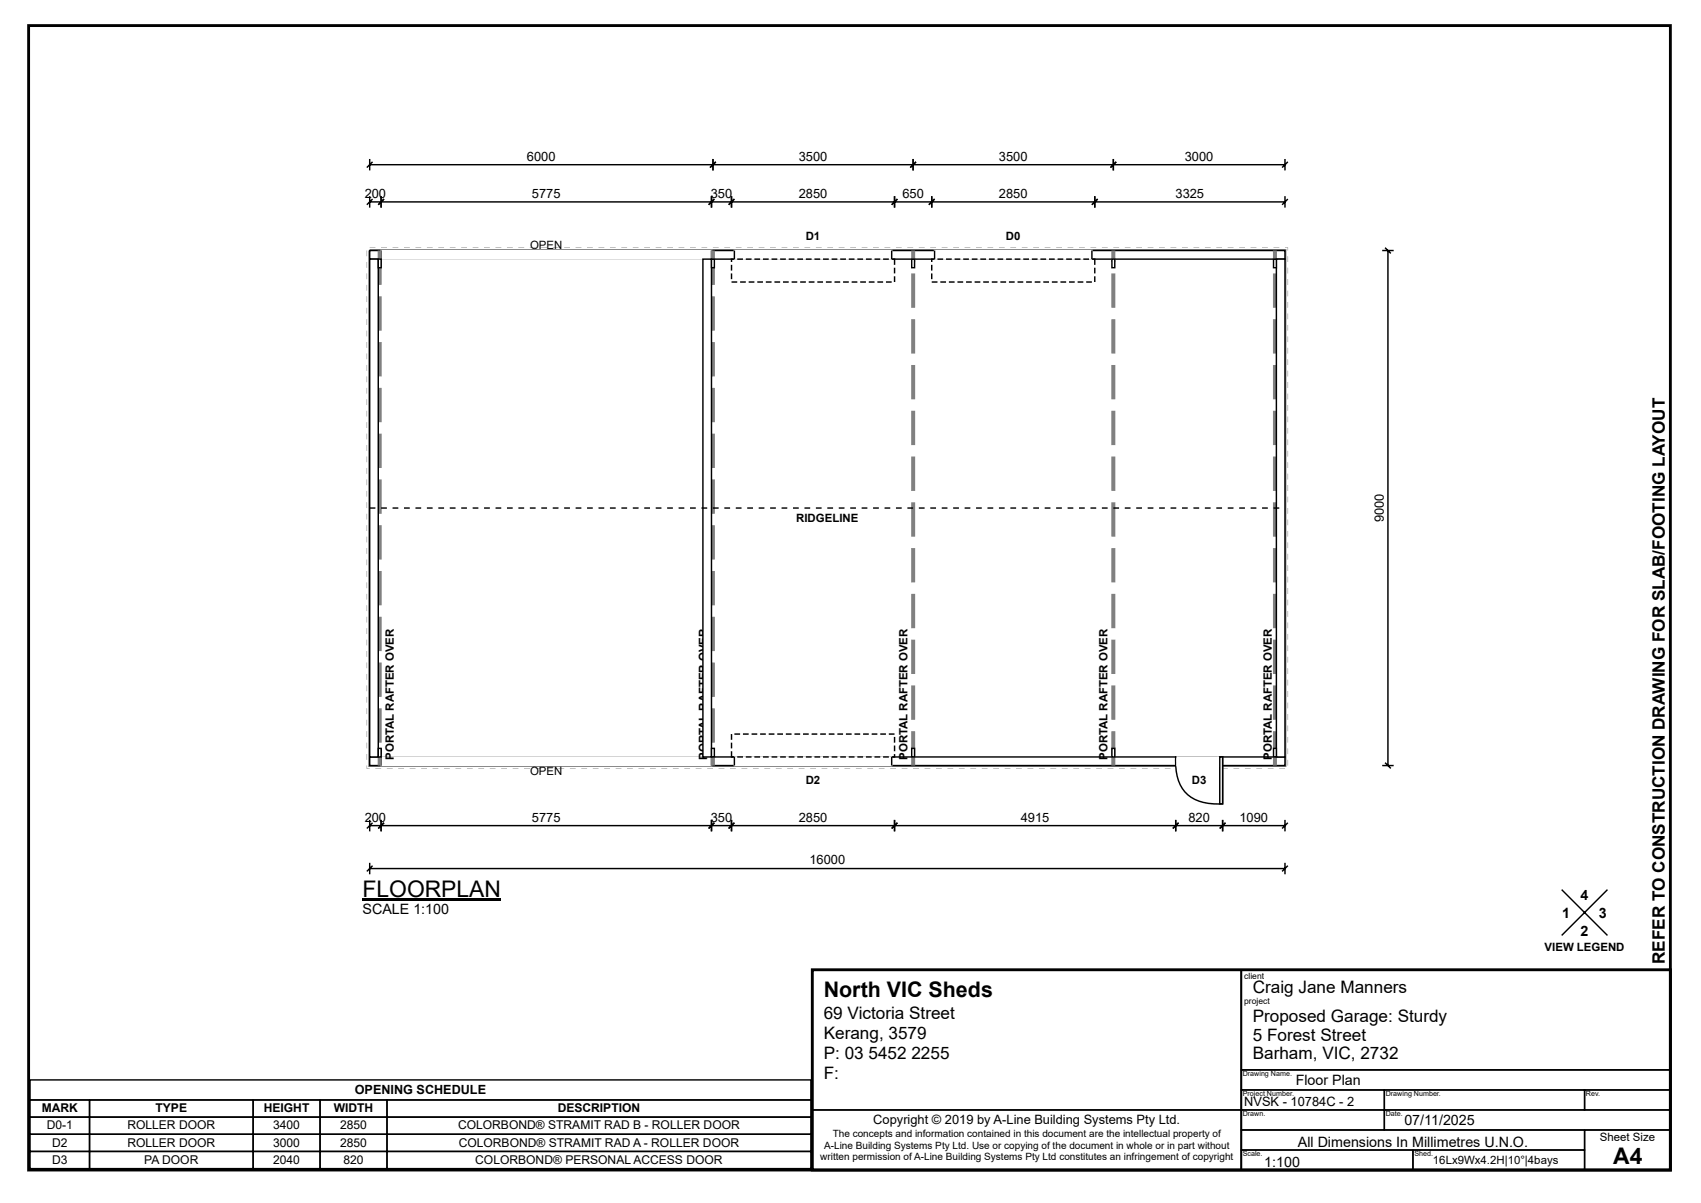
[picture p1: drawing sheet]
<svg xmlns="http://www.w3.org/2000/svg" width="297mm" height="210mm" viewBox="0 0 297 210" stroke-linecap="round" stroke-linejoin="round" font-family="sans-serif">
<path d="M5 4.5h287v200h-287zM142 169.5h150v35h-150z" fill="none" stroke="#000" stroke-width=".5"/>
<g fill="none" stroke="#000" stroke-width=".25">
<path d="M142 169.5h75v35h-75zM142 169.5h75v24.5h-75zM217 169.5h75v35h-75zM217 169.5h75v17.5h-75zM142 194h75v10.5h-75zM217 187h75v3.5h-75zM217 190.5h25v3.5h-25zM217 194h25v3.5h-25zM217 197.5h60v3.5h-60zM242 190.5h35v3.5h-35zM242 194h50v3.5h-50zM277 190.5h15v3.5h-15z"/>
<path d="M277 197.5h15v7h-15zM217 201h30v3.5h-30zM247 201h30v3.5h-30z"/>
</g>
<path d="M64.6 43.8h160v90h-160z" fill="#fff"/>
<path d="M64.6 43.8h160v90h-160z" fill="none" stroke="#808080" stroke-width=".5"/>
<path d="M64.6 43.2h1v.1h-1zM66.6 43.2h1v.1h-1zM68.6 43.2h1v.1h-1zM70.6 43.2h1v.1h-1zM72.6 43.2h1v.1h-1zM74.6 43.2h1v.1h-1zM76.6 43.2h1v.1h-1zM78.6 43.2h1v.1h-1zM80.6 43.2h1v.1h-1zM82.6 43.2h1v.1h-1zM84.6 43.2h1v.1h-1zM86.6 43.2h1v.1h-1zM88.6 43.2h1v.1h-1zM90.6 43.2h1v.1h-1zM92.6 43.2h1v.1h-1zM94.6 43.2h1v.1h-1zM96.6 43.2h1v.1h-1zM98.6 43.2h1v.1h-1zM100.6 43.2h1v.1h-1zM102.6 43.2h1v.1h-1zM104.6 43.2h1v.1h-1zM106.6 43.2h1v.1h-1zM108.6 43.2h1v.1h-1zM110.6 43.2h1v.1h-1zM112.6 43.2h1v.1h-1zM114.6 43.2h1v.1h-1zM116.6 43.2h1v.1h-1zM118.6 43.2h1v.1h-1zM120.6 43.2h1v.1h-1zM122.6 43.2h1v.1h-1zM124.6 43.2h1v.1h-1zM126.6 43.2h1v.1h-1zM128.6 43.2h1v.1h-1zM130.6 43.2h1v.1h-1zM132.6 43.2h1v.1h-1zM134.6 43.2h1v.1h-1zM136.6 43.2h1v.1h-1zM138.6 43.2h1v.1h-1zM140.6 43.2h1v.1h-1zM142.6 43.2h1v.1h-1zM144.6 43.2h1v.1h-1zM146.6 43.2h1v.1h-1zM148.6 43.2h1v.1h-1zM150.6 43.2h1v.1h-1zM152.6 43.2h1v.1h-1zM154.6 43.2h1v.1h-1zM156.6 43.2h1v.1h-1zM158.6 43.2h1v.1h-1zM160.6 43.2h1v.1h-1zM162.6 43.2h1v.1h-1zM164.6 43.2h1v.1h-1zM166.6 43.2h1v.1h-1zM168.6 43.2h1v.1h-1zM170.6 43.2h1v.1h-1zM172.6 43.2h1v.1h-1zM174.6 43.2h1v.1h-1zM176.6 43.2h1v.1h-1zM178.6 43.2h1v.1h-1zM180.6 43.2h1v.1h-1zM182.6 43.2h1v.1h-1zM184.6 43.2h1v.1h-1zM186.6 43.2h1v.1h-1zM188.6 43.2h1v.1h-1zM190.6 43.2h1v.1h-1zM192.6 43.2h1v.1h-1zM194.6 43.2h1v.1h-1zM196.6 43.2h1v.1h-1zM198.6 43.2h1v.1h-1zM200.6 43.2h1v.1h-1zM202.6 43.2h1v.1h-1zM204.6 43.2h1v.1h-1zM206.6 43.2h1v.1h-1zM208.6 43.2h1v.1h-1zM210.6 43.2h1v.1h-1zM212.6 43.2h1v.1h-1zM214.6 43.2h1v.1h-1zM216.6 43.2h1v.1h-1zM218.6 43.2h1v.1h-1zM220.6 43.2h1v.1h-1zM222.6 43.2h1v.1h-1zM224.6 43.2h.6v.6h-.1v-.5h-.5zM225.1 44.8h.1v1h-.1zM225.1 46.8h.1v1h-.1zM225.1 48.8h.1v1h-.1zM225.1 50.8h.1v1h-.1zM225.1 52.8h.1v1h-.1zM225.1 54.8h.1v1h-.1zM225.1 56.8h.1v1h-.1zM225.1 58.8h.1v1h-.1zM225.1 60.8h.1v1h-.1zM225.1 62.8h.1v1h-.1zM225.1 64.8h.1v1h-.1zM225.1 66.8h.1v1h-.1zM225.1 68.8h.1v1h-.1zM225.1 70.8h.1v1h-.1zM225.1 72.8h.1v1h-.1zM225.1 74.8h.1v1h-.1zM225.1 76.8h.1v1h-.1zM225.1 78.8h.1v1h-.1zM225.1 80.8h.1v1h-.1zM225.1 82.8h.1v1h-.1zM225.1 84.8h.1v1h-.1zM225.1 86.8h.1v1h-.1zM225.1 88.8h.1v1h-.1zM225.1 90.8h.1v1h-.1zM225.1 92.8h.1v1h-.1zM225.1 94.8h.1v1h-.1zM225.1 96.8h.1v1h-.1zM225.1 98.8h.1v1h-.1zM225.1 100.8h.1v1h-.1zM225.1 102.8h.1v1h-.1zM225.1 104.8h.1v1h-.1zM225.1 106.8h.1v1h-.1zM225.1 108.8h.1v1h-.1zM225.1 110.8h.1v1h-.1zM225.1 112.8h.1v1h-.1zM225.1 114.8h.1v1h-.1zM225.1 116.8h.1v1h-.1zM225.1 118.8h.1v1h-.1zM225.1 120.8h.1v1h-.1zM225.1 122.8h.1v1h-.1zM225.1 124.8h.1v1h-.1zM225.1 126.8h.1v1h-.1zM225.1 128.8h.1v1h-.1zM225.1 130.8h.1v1h-.1zM225.1 132.8h.1v1h-.1zM223.6 134.2h1v.1h-1zM221.6 134.2h1v.1h-1zM219.6 134.2h1v.1h-1zM217.6 134.2h1v.1h-1zM215.6 134.2h1v.1h-1zM213.6 134.2h1v.1h-1zM211.6 134.2h1v.1h-1zM209.6 134.2h1v.1h-1zM207.6 134.2h1v.1h-1zM205.6 134.2h1v.1h-1zM203.6 134.2h1v.1h-1zM201.6 134.2h1v.1h-1zM199.6 134.2h1v.1h-1zM197.6 134.2h1v.1h-1zM195.6 134.2h1v.1h-1zM193.6 134.2h1v.1h-1zM191.6 134.2h1v.1h-1zM189.6 134.2h1v.1h-1zM187.6 134.2h1v.1h-1zM185.6 134.2h1v.1h-1zM183.6 134.2h1v.1h-1zM181.6 134.2h1v.1h-1zM179.6 134.2h1v.1h-1zM177.6 134.2h1v.1h-1zM175.6 134.2h1v.1h-1zM173.6 134.2h1v.1h-1zM171.6 134.2h1v.1h-1zM169.6 134.2h1v.1h-1zM167.6 134.2h1v.1h-1zM165.6 134.2h1v.1h-1zM163.6 134.2h1v.1h-1zM161.6 134.2h1v.1h-1zM159.6 134.2h1v.1h-1zM157.6 134.2h1v.1h-1zM155.6 134.2h1v.1h-1zM153.6 134.2h1v.1h-1zM151.6 134.2h1v.1h-1zM149.6 134.2h1v.1h-1zM147.6 134.2h1v.1h-1zM145.6 134.2h1v.1h-1zM143.6 134.2h1v.1h-1zM141.6 134.2h1v.1h-1zM139.6 134.2h1v.1h-1zM137.6 134.2h1v.1h-1zM135.6 134.2h1v.1h-1zM133.6 134.2h1v.1h-1zM131.6 134.2h1v.1h-1zM129.6 134.2h1v.1h-1zM127.6 134.2h1v.1h-1zM125.6 134.2h1v.1h-1zM123.6 134.2h1v.1h-1zM121.6 134.2h1v.1h-1zM119.6 134.2h1v.1h-1zM117.6 134.2h1v.1h-1zM115.6 134.2h1v.1h-1zM113.6 134.2h1v.1h-1zM111.6 134.2h1v.1h-1zM109.6 134.2h1v.1h-1zM107.6 134.2h1v.1h-1zM105.6 134.2h1v.1h-1zM103.6 134.2h1v.1h-1zM101.6 134.2h1v.1h-1zM99.6 134.2h1v.1h-1zM97.6 134.2h1v.1h-1zM95.6 134.2h1v.1h-1zM93.6 134.2h1v.1h-1zM91.6 134.2h1v.1h-1zM89.6 134.2h1v.1h-1zM87.6 134.2h1v.1h-1zM85.6 134.2h1v.1h-1zM83.6 134.2h1v.1h-1zM81.6 134.2h1v.1h-1zM79.6 134.2h1v.1h-1zM77.6 134.2h1v.1h-1zM75.6 134.2h1v.1h-1zM73.6 134.2h1v.1h-1zM71.6 134.2h1v.1h-1zM69.6 134.2h1v.1h-1zM67.6 134.2h1v.1h-1zM65.6 134.2h1v.1h-1zM64.1 133.8h.1l-.1 .5 .5-.1v.1h-.5zM64.1 131.8h.1v1h-.1zM64.1 129.8h.1v1h-.1zM64.1 127.8h.1v1h-.1zM64.1 125.8h.1v1h-.1zM64.1 123.8h.1v1h-.1zM64.1 121.8h.1v1h-.1zM64.1 119.8h.1v1h-.1zM64.1 117.8h.1v1h-.1zM64.1 115.8h.1v1h-.1zM64.1 113.8h.1v1h-.1zM64.1 111.8h.1v1h-.1zM64.1 109.8h.1v1h-.1zM64.1 107.8h.1v1h-.1zM64.1 105.8h.1v1h-.1zM64.1 103.8h.1v1h-.1zM64.1 101.8h.1v1h-.1zM64.1 99.8h.1v1h-.1zM64.1 97.8h.1v1h-.1zM64.1 95.8h.1v1h-.1zM64.1 93.8h.1v1h-.1zM64.1 91.8h.1v1h-.1zM64.1 89.8h.1v1h-.1zM64.1 87.8h.1v1h-.1zM64.1 85.8h.1v1h-.1zM64.1 83.8h.1v1h-.1zM64.1 81.8h.1v1h-.1zM64.1 79.8h.1v1h-.1zM64.1 77.8h.1v1h-.1zM64.1 75.8h.1v1h-.1zM64.1 73.8h.1v1h-.1zM64.1 71.8h.1v1h-.1zM64.1 69.8h.1v1h-.1zM64.1 67.8h.1v1h-.1zM64.1 65.8h.1v1h-.1zM64.1 63.8h.1v1h-.1zM64.1 61.8h.1v1h-.1zM64.1 59.8h.1v1h-.1zM64.1 57.8h.1v1h-.1zM64.1 55.8h.1v1h-.1zM64.1 53.8h.1v1h-.1zM64.1 51.8h.1v1h-.1zM64.1 49.8h.1v1h-.1zM64.1 47.8h.1v1h-.1zM64.1 45.8h.1v1h-.1zM64.1 43.8h.1v1h-.1z" fill="#808080"/>
<path d="M242.6 43.8v90zM241.6 133.8h2zM242.1 133.3l1 1zM241.6 43.8h2zM242.1 43.3l1 1z" fill="#fff"/>
<path d="M241.6 43.8h2M242.1 43.3l1 1M242.6 43.8v90M241.6 133.8h2M242.1 133.3l1 1" fill="none" stroke="#000" stroke-width=".25"/>
<path d="M64.6 151.8h160zM64.6 150.8v2zM64.1 152.3l1-1zM224.6 150.8v2zM224.1 152.3l1-1z" fill="#fff"/>
<path d="M64.6 151.8h160M64.6 150.8v2M65.1 151.3l-1 1M224.6 150.8v2M225.1 151.3l-1 1" fill="none" stroke="#000" stroke-width=".25"/>
<path d="M64.6 28.8h60zM64.6 27.8v2zM65.1 28.3l-1 1zM124.6 27.8v2zM124.1 29.3l1-1z" fill="#fff"/>
<path d="M64.6 28.8h60M64.6 27.8v2M65.1 28.3l-1 1M124.6 27.8v2M125.1 28.3l-1 1" fill="none" stroke="#000" stroke-width=".25"/>
<path d="M124.6 28.8h35zM124.6 27.8v2zM124.1 29.3l1-1zM159.6 27.8v2zM160.1 28.3l-1 1z" fill="#fff"/>
<path d="M124.6 28.8h35M124.6 27.8v2M125.1 28.3l-1 1M159.6 27.8v2M160.1 28.3l-1 1" fill="none" stroke="#000" stroke-width=".25"/>
<path d="M159.6 28.8h35zM159.6 27.8v2zM160.1 28.3l-1 1zM194.6 27.8v2zM194.1 29.3l1-1z" fill="#fff"/>
<path d="M159.6 28.8h35M159.6 27.8v2M160.1 28.3l-1 1M194.6 27.8v2M195.1 28.3l-1 1" fill="none" stroke="#000" stroke-width=".25"/>
<path d="M194.6 28.8h30zM194.6 27.8v2zM194.1 29.3l1-1zM224.6 27.8v2zM224.1 29.3l1-1z" fill="#fff"/>
<path d="M194.6 28.8h30M194.6 27.8v2M195.1 28.3l-1 1M224.6 27.8v2M225.1 28.3l-1 1" fill="none" stroke="#000" stroke-width=".25"/>
<path d="M64.6 43.8h160v1.5h-160z" fill="#fff"/>
<path d="M64.6 43.8h160v1.5h-160z" fill="none" stroke="#000" stroke-width=".25"/>
<path d="M64.6 132.3h160v1.5h-160z" fill="#fff"/>
<path d="M64.6 132.3h160v1.5h-160z" fill="none" stroke="#000" stroke-width=".25"/>
<path d="M66.6 43.8h57.8v1.5h-57.8z" fill="#fff"/>
<path d="M66.6 43.8h57.8v1.5h-57.8z" fill="none" stroke="#fff" stroke-width=".25"/>
<path d="M124.4 43.8v3zM66.6 43.8v3z" fill="#fff"/>
<path d="M66.6 43.8v3M124.4 43.8v3" fill="none" stroke="#000" stroke-width=".25"/>
<path d="M128.4 43.8h27.5v1.5h-27.5z" fill="#fff"/>
<path d="M128.4 43.8h27.5v1.5h-27.5z" fill="none" stroke="#fff" stroke-width=".25"/>
<path d="M128.4 43.8v1.5M155.9 43.8v1.5" fill="none" stroke="#000" stroke-width=".25"/>
<path d="M156.2 46.8h.3v1h-.3zM156.2 48.3h.3v1h-.3zM154.9 49.2h1v.2h-1zM153.4 49.2h1v.2h-1zM151.9 49.2h1v.2h-1zM150.4 49.2h1v.2h-1zM148.9 49.2h1v.2h-1zM147.4 49.2h1v.2h-1zM145.9 49.2h1v.2h-1zM144.4 49.2h1v.2h-1zM142.9 49.2h1v.2h-1zM141.4 49.2h1v.2h-1zM139.9 49.2h1v.2h-1zM138.4 49.2h1v.2h-1zM136.9 49.2h1v.2h-1zM135.4 49.2h1v.2h-1zM133.9 49.2h1v.2h-1zM132.4 49.2h1v.2h-1zM130.9 49.2h1v.2h-1zM129.4 49.2h1v.2h-1zM127.9 49.2h1v.2h-1zM127.7 47.8h.3v1h-.3zM127.7 46.3h.3v1h-.3zM127.7 45.2h.7v.2h-.5v-.1h.1v.5h-.3zM128.9 45.2h1v.2h-1zM130.4 45.2h1v.2h-1zM131.9 45.2h1v.2h-1zM133.4 45.2h1v.2h-1zM134.9 45.2h1v.2h-1zM136.4 45.2h1v.2h-1zM137.9 45.2h1v.2h-1zM139.4 45.2h1v.2h-1zM140.9 45.2h1v.2h-1zM142.4 45.2h1v.2h-1zM143.9 45.2h1v.2h-1zM145.4 45.2h1v.2h-1zM146.9 45.2h1v.2h-1zM148.4 45.2h1v.2h-1zM149.9 45.2h1v.2h-1zM151.4 45.2h1v.2h-1zM152.9 45.2h1v.2h-1zM154.4 45.2h1v.2h-1zM155.9 45.2h.6v1.1h-.3v-1h.2v.1h-.5z" fill="#000"/>
<path d="M163.4 43.8h27.5v1.5h-27.5z" fill="#fff"/>
<path d="M163.4 43.8h27.5v1.5h-27.5z" fill="none" stroke="#fff" stroke-width=".25"/>
<path d="M163.4 43.8v1.5M190.9 43.8v1.5" fill="none" stroke="#000" stroke-width=".25"/>
<path d="M191.2 46.8h.3v1h-.3zM191.2 48.3h.3v1h-.3zM189.9 49.2h1v.2h-1zM188.4 49.2h1v.2h-1zM186.9 49.2h1v.2h-1zM185.4 49.2h1v.2h-1zM183.9 49.2h1v.2h-1zM182.4 49.2h1v.2h-1zM180.9 49.2h1v.2h-1zM179.4 49.2h1v.2h-1zM177.9 49.2h1v.2h-1zM176.4 49.2h1v.2h-1zM174.9 49.2h1v.2h-1zM173.4 49.2h1v.2h-1zM171.9 49.2h1v.2h-1zM170.4 49.2h1v.2h-1zM168.9 49.2h1v.2h-1zM167.4 49.2h1v.2h-1zM165.9 49.2h1v.2h-1zM164.4 49.2h1v.2h-1zM162.9 49.2h1v.2h-1zM162.7 47.8h.3v1h-.3zM162.7 46.3h.3v1h-.3zM162.7 45.2h.7v.2h-.5v-.1h.1v.5h-.3zM163.9 45.2h1v.2h-1zM165.4 45.2h1v.2h-1zM166.9 45.2h1v.2h-1zM168.4 45.2h1v.2h-1zM169.9 45.2h1v.2h-1zM171.4 45.2h1v.2h-1zM172.9 45.2h1v.2h-1zM174.4 45.2h1v.2h-1zM175.9 45.2h1v.2h-1zM177.4 45.2h1v.2h-1zM178.9 45.2h1v.2h-1zM180.4 45.2h1v.2h-1zM181.9 45.2h1v.2h-1zM183.4 45.2h1v.2h-1zM184.9 45.2h1v.2h-1zM186.4 45.2h1v.2h-1zM187.9 45.2h1v.2h-1zM189.4 45.2h1v.2h-1zM190.9 45.2h.6v1.1h-.3v-1h.2v.1h-.5z" fill="#000"/>
<path d="M191.4 35.3h33.2zM224.6 34.3v2zM225.1 34.8l-1 1zM191.4 34.3v2zM191.9 34.8l-1 1z" fill="#fff"/>
<path d="M191.4 35.3h33.2M191.4 34.3v2M191.9 34.8l-1 1M224.6 34.3v2M225.1 34.8l-1 1" fill="none" stroke="#000" stroke-width=".25"/>
<path d="M162.9 35.3h28.5zM191.4 34.3v2zM191.9 34.8l-1 1zM162.9 34.3v2zM162.4 35.8l1-1z" fill="#fff"/>
<path d="M162.9 35.3h28.5M162.9 34.3v2M163.4 34.8l-1 1M191.4 34.3v2M191.9 34.8l-1 1" fill="none" stroke="#000" stroke-width=".25"/>
<path d="M156.4 35.3h6.5zM162.9 34.3v2zM162.4 35.8l1-1zM156.4 34.3v2zM155.9 35.8l1-1z" fill="#fff"/>
<path d="M156.4 35.3h6.5M156.4 34.3v2M156.9 34.8l-1 1M162.9 34.3v2M163.4 34.8l-1 1" fill="none" stroke="#000" stroke-width=".25"/>
<path d="M127.9 35.3h28.5zM156.4 34.3v2zM155.9 35.8l1-1zM127.9 34.3v2zM128.4 34.8l-1 1z" fill="#fff"/>
<path d="M127.9 35.3h28.5M127.9 34.3v2M128.4 34.8l-1 1M156.4 34.3v2M156.9 34.8l-1 1" fill="none" stroke="#000" stroke-width=".25"/>
<path d="M124.4 35.3h3.5zM127.9 34.3v2zM128.4 34.8l-1 1zM124.4 34.3v2zM124.9 34.8l-1 1z" fill="#fff"/>
<path d="M124.4 35.3h3.5M124.4 34.3v2M124.9 34.8l-1 1M127.9 34.3v2M128.4 34.8l-1 1" fill="none" stroke="#000" stroke-width=".25"/>
<path d="M66.6 35.3h57.8zM124.4 34.3v2zM124.9 34.8l-1 1zM66.6 34.3v2zM67.1 34.8l-1 1z" fill="#fff"/>
<path d="M66.6 35.3h57.8M66.6 34.3v2M67.1 34.8l-1 1M124.4 34.3v2M124.9 34.8l-1 1" fill="none" stroke="#000" stroke-width=".25"/>
<path d="M64.6 35.3h2zM66.6 34.3v2zM67.1 34.8l-1 1zM64.6 34.3v2zM65.1 34.8l-1 1z" fill="#fff"/>
<path d="M64.6 35.3h2M64.6 34.3v2M65.1 34.8l-1 1M66.6 34.3v2M67.1 34.8l-1 1" fill="none" stroke="#000" stroke-width=".25"/>
<path d="M66.6 132.3h57.8v1.5h-57.8z" fill="#fff"/>
<path d="M66.6 132.3h57.8v1.5h-57.8z" fill="none" stroke="#fff" stroke-width=".25"/>
<path d="M66.6 130.8v3zM124.4 130.8v3z" fill="#fff"/>
<path d="M66.6 130.8v3M124.4 130.8v3" fill="none" stroke="#000" stroke-width=".25"/>
<path d="M128.4 132.3h27.5v1.5h-27.5z" fill="#fff"/>
<path d="M128.4 132.3h27.5v1.5h-27.5z" fill="none" stroke="#fff" stroke-width=".25"/>
<path d="M128.4 132.3v1.5M155.9 132.3v1.5" fill="none" stroke="#000" stroke-width=".25"/>
<path d="M127.7 129.8h.3v1h-.3zM127.7 128.3h.3v1h-.3zM128.4 128.2h1v.2h-1zM129.9 128.2h1v.2h-1zM131.4 128.2h1v.2h-1zM132.9 128.2h1v.2h-1zM134.4 128.2h1v.2h-1zM135.9 128.2h1v.2h-1zM137.4 128.2h1v.2h-1zM138.9 128.2h1v.2h-1zM140.4 128.2h1v.2h-1zM141.9 128.2h1v.2h-1zM143.4 128.2h1v.2h-1zM144.9 128.2h1v.2h-1zM146.4 128.2h1v.2h-1zM147.9 128.2h1v.2h-1zM149.4 128.2h1v.2h-1zM150.9 128.2h1v.2h-1zM152.4 128.2h1v.2h-1zM153.9 128.2h1v.2h-1zM155.4 128.2h1v.2h-1zM156.2 128.8h.3v1h-.3zM156.2 130.3h.3v1h-.3zM155.9 132.2h.5v.1h-.2v-.5h.3v.6h-.6zM154.4 132.2h1v.2h-1zM152.9 132.2h1v.2h-1zM151.4 132.2h1v.2h-1zM149.9 132.2h1v.2h-1zM148.4 132.2h1v.2h-1zM146.9 132.2h1v.2h-1zM145.4 132.2h1v.2h-1zM143.9 132.2h1v.2h-1zM142.4 132.2h1v.2h-1zM140.9 132.2h1v.2h-1zM139.4 132.2h1v.2h-1zM137.9 132.2h1v.2h-1zM136.4 132.2h1v.2h-1zM134.9 132.2h1v.2h-1zM133.4 132.2h1v.2h-1zM131.9 132.2h1v.2h-1zM130.4 132.2h1v.2h-1zM128.9 132.2h1v.2h-1zM127.7 131.3h.3v1h-.1v-.1h.5v.2h-.7z" fill="#000"/>
<path d="M205.5 132.3h8.2v8.2a8.1 8.1 0 0 1-6.3-1.9 8.1 8.1 0 0 1-1.9-6.3z" fill="#fff"/>
<path d="M205.5 132.3h8.2v8.2a8.1 8.1 0 0 1-6.3-1.9 8.1 8.1 0 0 1-1.9-6.3z" fill="none" stroke="#000" stroke-width=".25"/>
<path d="M213.2 132.3h.5v8.2h-.5z" fill="#fff"/>
<path d="M213.2 132.3h.5v8.2h-.5z" fill="none" stroke="#000" stroke-width=".25"/>
<path d="M205.8 132.3h7.2v1.5h-7.2z" fill="#fff"/>
<path d="M205.8 132.3h7.2v1.5h-7.2z" fill="none" stroke="#fff" stroke-width=".25"/>
<path d="M213.7 144.3h10.9zM224.6 143.3v2zM225.1 143.8l-1 1zM213.7 143.3v2zM214.2 143.8l-1 1z" fill="#fff"/>
<path d="M213.7 144.3h10.9M213.7 143.3v2M214.2 143.8l-1 1M224.6 143.3v2M225.1 143.8l-1 1" fill="none" stroke="#000" stroke-width=".25"/>
<path d="M205.5 144.3h8.2zM213.7 143.3v2zM214.2 143.8l-1 1zM205.5 143.3v2zM206 143.8l-1 1z" fill="#fff"/>
<path d="M205.5 144.3h8.2M205.5 143.3v2M206 143.8l-1 1M213.7 143.3v2M214.2 143.8l-1 1" fill="none" stroke="#000" stroke-width=".25"/>
<path d="M156.4 144.3h49.1zM205.5 143.3v2zM206 143.8l-1 1zM156.4 143.3v2zM156.9 143.8l-1 1z" fill="#fff"/>
<path d="M156.4 144.3h49.1M156.4 143.3v2M156.9 143.8l-1 1M205.5 143.3v2M206 143.8l-1 1" fill="none" stroke="#000" stroke-width=".25"/>
<path d="M127.9 144.3h28.5zM156.4 143.3v2zM156.9 143.8l-1 1zM127.9 143.3v2zM128.4 143.8l-1 1z" fill="#fff"/>
<path d="M127.9 144.3h28.5M127.9 143.3v2M128.4 143.8l-1 1M156.4 143.3v2M156.9 143.8l-1 1" fill="none" stroke="#000" stroke-width=".25"/>
<path d="M124.4 144.3h3.5zM127.9 143.3v2zM128.4 143.8l-1 1zM124.4 143.3v2zM124.9 143.8l-1 1z" fill="#fff"/>
<path d="M124.4 144.3h3.5M124.4 143.3v2M124.9 143.8l-1 1M127.9 143.3v2M128.4 143.8l-1 1" fill="none" stroke="#000" stroke-width=".25"/>
<path d="M66.6 144.3h57.8zM124.4 143.3v2zM124.9 143.8l-1 1zM66.6 143.3v2zM67.1 143.8l-1 1z" fill="#fff"/>
<path d="M66.6 144.3h57.8M66.6 143.3v2M67.1 143.8l-1 1M124.4 143.3v2M124.9 143.8l-1 1" fill="none" stroke="#000" stroke-width=".25"/>
<path d="M64.6 144.3h2zM66.6 143.3v2zM67.1 143.8l-1 1zM64.6 143.3v2zM65.1 143.8l-1 1z" fill="#fff"/>
<path d="M64.6 144.3h2M64.6 143.3v2M65.1 143.8l-1 1M66.6 143.3v2M67.1 143.8l-1 1" fill="none" stroke="#000" stroke-width=".25"/>
<path d="M66 43.8h.7v6h-.7zM66 51.8h.7v6h-.7zM66 59.8h.7v6h-.7zM66 67.8h.7v6h-.7zM66 75.8h.7v6h-.7zM66 83.8h.7v6h-.7zM66 91.8h.7v6h-.7zM66 99.8h.7v6h-.7zM66 107.8h.7v6h-.7zM66 115.8h.7v6h-.7zM66 123.8h.7v6h-.7zM66 131.8h.7v2h-.7z" fill="#808080"/>
<path d="M64.6 45.3h1.5v87h-1.5z" fill="#fff"/>
<path d="M64.6 45.3h1.5v87h-1.5z" fill="none" stroke="#000" stroke-width=".25"/>
<path d="M66.1 45.3h.5v1.5h-.5z" fill="#fff"/>
<path d="M66.1 45.3h.5v1.5h-.5z" fill="none" stroke="#000" stroke-width=".25"/>
<path d="M66.1 130.8h.5v1.5h-.5z" fill="#fff"/>
<path d="M66.1 130.8h.5v1.5h-.5z" fill="none" stroke="#000" stroke-width=".25"/>
<path d="M124.3 43.8h.7v6h-.7zM124.3 51.8h.7v6h-.7zM124.3 59.8h.7v6h-.7zM124.3 67.8h.7v6h-.7zM124.3 75.8h.7v6h-.7zM124.3 83.8h.7v6h-.7zM124.3 91.8h.7v6h-.7zM124.3 99.8h.7v6h-.7zM124.3 107.8h.7v6h-.7zM124.3 115.8h.7v6h-.7zM124.3 123.8h.7v6h-.7zM124.3 131.8h.7v2h-.7z" fill="#808080"/>
<path d="M122.9 45.3h1.5v87h-1.5z" fill="#fff"/>
<path d="M122.9 45.3h1.5v87h-1.5z" fill="none" stroke="#000" stroke-width=".25"/>
<path d="M124.4 45.3h.5v1.5h-.5z" fill="#fff"/>
<path d="M124.4 45.3h.5v1.5h-.5z" fill="none" stroke="#000" stroke-width=".25"/>
<path d="M124.4 130.8h.5v1.5h-.5z" fill="#fff"/>
<path d="M124.4 130.8h.5v1.5h-.5z" fill="none" stroke="#000" stroke-width=".25"/>
<path d="M159.3 127.8h.7v6h-.7zM159.3 119.8h.7v6h-.7zM159.3 111.8h.7v6h-.7zM159.3 103.8h.7v6h-.7zM159.3 95.8h.7v6h-.7zM159.3 87.8h.7v6h-.7zM159.3 79.8h.7v6h-.7zM159.3 71.8h.7v6h-.7zM159.3 63.8h.7v6h-.7zM159.3 55.8h.7v6h-.7zM159.3 47.8h.7v6h-.7zM159.3 43.8h.7v2h-.7z" fill="#808080"/>
<path d="M159.4 130.8h.5v1.5h-.5z" fill="#fff"/>
<path d="M159.4 130.8h.5v1.5h-.5z" fill="none" stroke="#000" stroke-width=".25"/>
<path d="M159.4 45.3h.5v1.5h-.5z" fill="#fff"/>
<path d="M159.4 45.3h.5v1.5h-.5z" fill="none" stroke="#000" stroke-width=".25"/>
<path d="M194.3 127.8h.7v6h-.7zM194.3 119.8h.7v6h-.7zM194.3 111.8h.7v6h-.7zM194.3 103.8h.7v6h-.7zM194.3 95.8h.7v6h-.7zM194.3 87.8h.7v6h-.7zM194.3 79.8h.7v6h-.7zM194.3 71.8h.7v6h-.7zM194.3 63.8h.7v6h-.7zM194.3 55.8h.7v6h-.7zM194.3 47.8h.7v6h-.7zM194.3 43.8h.7v2h-.7z" fill="#808080"/>
<path d="M194.4 130.8h.5v1.5h-.5z" fill="#fff"/>
<path d="M194.4 130.8h.5v1.5h-.5z" fill="none" stroke="#000" stroke-width=".25"/>
<path d="M194.4 45.3h.5v1.5h-.5z" fill="#fff"/>
<path d="M194.4 45.3h.5v1.5h-.5z" fill="none" stroke="#000" stroke-width=".25"/>
<path d="M222.5 127.8h.7v6h-.7zM222.5 119.8h.7v6h-.7zM222.5 111.8h.7v6h-.7zM222.5 103.8h.7v6h-.7zM222.5 95.8h.7v6h-.7zM222.5 87.8h.7v6h-.7zM222.5 79.8h.7v6h-.7zM222.5 71.8h.7v6h-.7zM222.5 63.8h.7v6h-.7zM222.5 55.8h.7v6h-.7zM222.5 47.8h.7v6h-.7zM222.5 43.8h.7v2h-.7z" fill="#808080"/>
<path d="M223.1 45.3h1.5v87h-1.5z" fill="#fff"/>
<path d="M223.1 45.3h1.5v87h-1.5z" fill="none" stroke="#000" stroke-width=".25"/>
<path d="M222.6 130.8h.5v1.5h-.5z" fill="#fff"/>
<path d="M222.6 130.8h.5v1.5h-.5z" fill="none" stroke="#000" stroke-width=".25"/>
<path d="M222.6 45.3h.5v1.5h-.5z" fill="#fff"/>
<g fill="none" stroke="#000" stroke-width=".25">
<path d="M222.6 45.3h.5v1.5h-.5zM5.3 188.7h136.4v3.5h-136.4zM5.3 192.2h10.4v3h-10.4zM5.3 195.2h10.4v3h-10.4zM5.3 198.2h10.4v3h-10.4zM15.7 192.2h28.6v3h-28.6zM15.7 195.2h28.6v3h-28.6zM15.7 198.2h28.6v3h-28.6zM44.3 192.2h11.7v3h-11.7zM44.3 195.2h11.7v3h-11.7zM44.3 198.2h11.7v3h-11.7zM56 192.2h11.7v3h-11.7z"/>
<path d="M56 195.2h11.7v3h-11.7zM56 198.2h11.7v3h-11.7zM67.7 192.2h74v3h-74zM67.7 195.2h74v3h-74zM67.7 198.2h74v3h-74zM5.3 201.2h10.4v3h-10.4zM15.7 201.2h28.6v3h-28.6zM44.3 201.2h11.7v3h-11.7zM56 201.2h11.7v3h-11.7zM67.7 201.2h74v3h-74z"/>
</g>
<path d="M64.6 88.7h1v.2h-1zM66.6 88.7h1v.2h-1zM68.6 88.7h1v.2h-1zM70.6 88.7h1v.2h-1zM72.6 88.7h1v.2h-1zM74.6 88.7h1v.2h-1zM76.6 88.7h1v.2h-1zM78.6 88.7h1v.2h-1zM80.6 88.7h1v.2h-1zM82.6 88.7h1v.2h-1zM84.6 88.7h1v.2h-1zM86.6 88.7h1v.2h-1zM88.6 88.7h1v.2h-1zM90.6 88.7h1v.2h-1zM92.6 88.7h1v.2h-1zM94.6 88.7h1v.2h-1zM96.6 88.7h1v.2h-1zM98.6 88.7h1v.2h-1zM100.6 88.7h1v.2h-1zM102.6 88.7h1v.2h-1zM104.6 88.7h1v.2h-1zM106.6 88.7h1v.2h-1zM108.6 88.7h1v.2h-1zM110.6 88.7h1v.2h-1zM112.6 88.7h1v.2h-1zM114.6 88.7h1v.2h-1zM116.6 88.7h1v.2h-1zM118.6 88.7h1v.2h-1zM120.6 88.7h1v.2h-1zM122.6 88.7h1v.2h-1zM124.6 88.7h1v.2h-1zM126.6 88.7h1v.2h-1zM128.6 88.7h1v.2h-1zM130.6 88.7h1v.2h-1zM132.6 88.7h1v.2h-1zM134.6 88.7h1v.2h-1zM136.6 88.7h1v.2h-1zM138.6 88.7h1v.2h-1zM140.6 88.7h1v.2h-1zM142.6 88.7h1v.2h-1zM144.6 88.7h1v.2h-1zM146.6 88.7h1v.2h-1zM148.6 88.7h1v.2h-1zM150.6 88.7h1v.2h-1zM152.6 88.7h1v.2h-1zM154.6 88.7h1v.2h-1zM156.6 88.7h1v.2h-1zM158.6 88.7h1v.2h-1zM160.6 88.7h1v.2h-1zM162.6 88.7h1v.2h-1zM164.6 88.7h1v.2h-1zM166.6 88.7h1v.2h-1zM168.6 88.7h1v.2h-1zM170.6 88.7h1v.2h-1zM172.6 88.7h1v.2h-1zM174.6 88.7h1v.2h-1zM176.6 88.7h1v.2h-1zM178.6 88.7h1v.2h-1zM180.6 88.7h1v.2h-1zM182.6 88.7h1v.2h-1zM184.6 88.7h1v.2h-1zM186.6 88.7h1v.2h-1zM188.6 88.7h1v.2h-1zM190.6 88.7h1v.2h-1zM192.6 88.7h1v.2h-1zM194.6 88.7h1v.2h-1zM196.6 88.7h1v.2h-1zM198.6 88.7h1v.2h-1zM200.6 88.7h1v.2h-1zM202.6 88.7h1v.2h-1zM204.6 88.7h1v.2h-1zM206.6 88.7h1v.2h-1zM208.6 88.7h1v.2h-1zM210.6 88.7h1v.2h-1zM212.6 88.7h1v.2h-1zM214.6 88.7h1v.2h-1zM216.6 88.7h1v.2h-1zM218.6 88.7h1v.2h-1zM220.6 88.7h1v.2h-1zM222.6 88.7h1v.2h-1z" fill="#000"/>
<path d="M63.4 157.2h24.2" fill="none" stroke="#000" stroke-width=".4"/>
<path d="M273 155.5l8 8zM273 163.5l8-8z" fill="#fff"/>
<path d="M273 155.5l8 8M281 155.5l-8 8" fill="none" stroke="#000" stroke-width=".25"/>
<g font-size="4">
<text x="63.4" y="156.8">FLOORPLAN</text>
<text x="282" y="203.4">A4</text>
</g>
<text font-size="3.7" x="144" y="174.2">North VIC Sheds</text>
<g font-size="3">
<text x="219" y="173.6">Craig Jane Manners</text>
<text x="291" y="168.5" transform="rotate(-90 291 168.5)">REFER TO CONSTRUCTION DRAWING FOR SLAB/FOOTING LAYOUT</text>
<text x="144" y="178.1">69 Victoria Street</text>
<text x="219" y="178.6">Proposed Garage: Sturdy</text>
<text x="144" y="181.6">Kerang, 3579</text>
<text x="144" y="185.1">P: 03</text>
<text x="151.8" y="185.1">5452</text>
<text x="159.3" y="185.1">2255</text>
<text x="219" y="181.8">5 Forest Street</text>
<text x="219" y="185.1">Barham, VIC, 2732</text>
<text x="144" y="188.6">F:</text>
</g>
<g font-size="2.5">
<text x="63.4" y="159.7">SCALE 1:100</text>
<text x="273.1" y="160.4">1</text>
<text x="276.3" y="157.2">4</text>
<text x="279.5" y="160.4">3</text>
<text x="276.3" y="163.6">2</text>
<text x="226.5" y="189.6">Floor Plan</text>
<text x="245.5" y="196.6">07/11/2025</text>
<text x="221" y="203.9">1:100</text>
<text x="226.9" y="200.4">All Dimensions In Millimetres U.N.O.</text>
</g>
<g font-size="2.2">
<text x="92.1" y="28.1">6000</text>
<text x="139.6" y="28.1">3500</text>
<text x="174.6" y="28.1">3500</text>
<text x="207.1" y="28.1">3000</text>
<text x="63.7" y="34.6">200</text>
<text x="93" y="34.6">5775</text>
<text x="124.2" y="34.6">350</text>
<text x="139.6" y="34.6">2850</text>
<text x="157.7" y="34.6">650</text>
<text x="174.6" y="34.6">2850</text>
<text x="205.5" y="34.6">3325</text>
<text x="241.9" y="91.3" transform="rotate(-90 241.9 91.3)">9000</text>
<text x="63.7" y="143.6">200</text>
<text x="93" y="143.6">5775</text>
<text x="124.2" y="143.6">350</text>
<text x="139.6" y="143.6">2850</text>
<text x="178.4" y="143.6">4915</text>
<text x="207.7" y="143.6">820</text>
<text x="216.7" y="143.6">1090</text>
<text x="141.5" y="151.1">16000</text>
<text x="62" y="191.3">OPENING SCHEDULE</text>
<text x="152.7" y="196.4">Copyright © 2019 by A-Line Building Systems Pty Ltd.</text>
<text x="217.5" y="193.3">NVSK - 10784C - 2</text>
</g>
<g font-size="2.1">
<text x="7.3" y="194.4">MARK</text>
<text x="8.2" y="197.4">D0-1</text>
<text x="22.3" y="197.4">ROLLER DOOR</text>
<text x="27.2" y="194.4">TYPE</text>
<text x="46.1" y="194.4">HEIGHT</text>
<text x="47.8" y="197.4">3400</text>
<text x="58.3" y="194.4">WIDTH</text>
<text x="59.5" y="197.4">2850</text>
<text x="80.1" y="197.4">COLORBOND® STRAMIT RAD B - ROLLER DOOR</text>
<text x="97.5" y="194.4">DESCRIPTION</text>
<text x="9.1" y="200.4">D2</text>
<text x="9.1" y="203.4">D3</text>
<text x="22.3" y="200.4">ROLLER DOOR</text>
<text x="25.2" y="203.4">PA DOOR</text>
<text x="47.8" y="200.4">3000</text>
<text x="47.8" y="203.4">2040</text>
<text x="59.5" y="200.4">2850</text>
<text x="60" y="203.4">820</text>
<text x="80.2" y="200.4">COLORBOND® STRAMIT RAD A - ROLLER DOOR</text>
<text x="83.1" y="203.4">COLORBOND® PERSONAL ACCESS DOOR</text>
</g>
<g font-size="2">
<text x="140.8" y="41.9">D1</text>
<text x="175.8" y="41.9">D0</text>
<text x="92.7" y="43.4">OPEN</text>
<text x="139.2" y="91.3">RIDGELINE</text>
<text x="68.9" y="132.8" transform="rotate(-90 68.9 132.8)">PORTAL RAFTER OVER</text>
<text x="92.7" y="135.4">OPEN</text>
<text x="123.6" y="132.8" transform="rotate(-90 123.6 132.8)">PORTAL RAFTER OVER</text>
<text x="140.8" y="136.9">D2</text>
<text x="158.6" y="132.8" transform="rotate(-90 158.6 132.8)">PORTAL RAFTER OVER</text>
<text x="193.6" y="132.8" transform="rotate(-90 193.6 132.8)">PORTAL RAFTER OVER</text>
<text x="208.3" y="136.9">D3</text>
<text x="222.3" y="132.8" transform="rotate(-90 222.3 132.8)">PORTAL RAFTER OVER</text>
<text x="270" y="166.2">VIEW LEGEND</text>
<text x="250.5" y="203.4">16Lx9Wx4.2H|10°|4bays</text>
<text x="279.7" y="199.4">Sheet Size</text>
</g>
<g font-size="1.7">
<text x="143.4" y="202.7">written permission of A-Line Building Systems Pty Ltd constitutes an infringement of copyright</text>
<text x="144.1" y="200.7">A-Line Building Systems Pty Ltd. Use or copying of the document in whole or in part without</text>
<text x="145.6" y="198.7">The concepts and information contained in this document are the intellectual property of</text>
</g>
<g font-size="1.5">
<text x="217.5" y="171">client</text>
<text x="217.5" y="175.5">project</text>
</g>
<g font-size="1.2">
<text x="217.2" y="188.1">Drawing Name.</text>
<text x="217.2" y="191.6">Project Number.</text>
<text x="242.2" y="191.6">Drawing Number.</text>
<text x="277.2" y="191.6">Rev.</text>
<text x="217.2" y="195.1">Drawn.</text>
<text x="242.2" y="195.1">Date.</text>
<text x="217.2" y="202.1">Scale.</text>
<text x="247.2" y="202.1">Shed.</text>
</g>
</svg>
